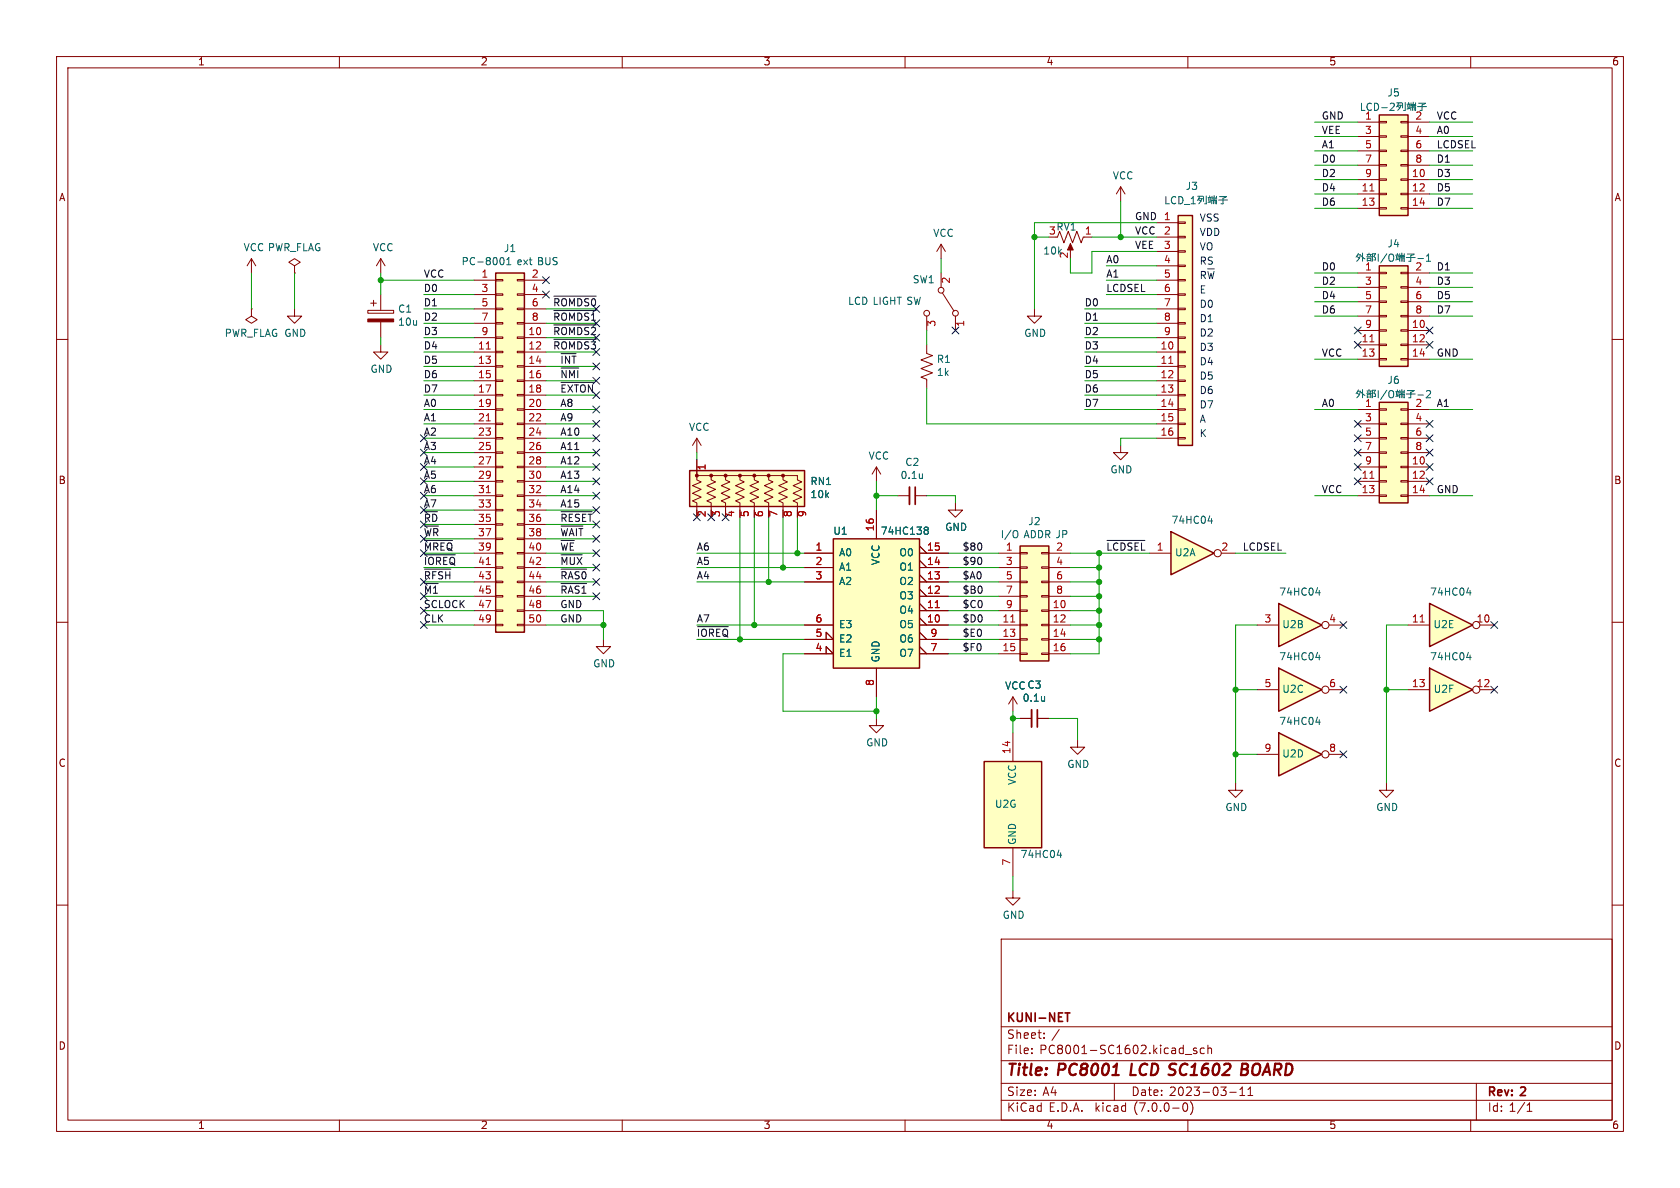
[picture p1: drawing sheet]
<svg xmlns="http://www.w3.org/2000/svg" width="297mm" height="210mm" viewBox="0 0 297 210" stroke-linecap="round" stroke-linejoin="round" font-family="sans-serif">
<g fill="none" stroke="#840000" stroke-width=".18">
<path d="M10 10h277v190h-277zM12 12h273v186h-273zM60 10v2M110 10v2M160 10v2M210 10v2M260 10v2M198.1 33l-.7 1.3M198.1 33v2.6M198.1 33l.8 1.3M204.5 39.4h3.8M208.3 39.2h1.2v.3h-1.2z"/>
<path d="M240 21.6h3.8M240 31.8h3.8M240 34.3h3.8M240 36.8h3.8M240 24.1h3.8M240 26.7h3.8M240 29.2h3.8M243.8 36.7h1.3v.3h-1.3zM243.8 34.2h1.3v.2h-1.3zM243.8 31.6h1.3v.3h-1.3zM243.8 29.1h1.3v.2h-1.3zM243.8 26.5h1.3v.3h-1.3z"/>
<path d="M243.8 24h1.3v.3h-1.3zM243.8 21.5h1.3v.2h-1.3zM247.6 36.7h1.3v.3h-1.3zM247.6 34.2h1.3v.2h-1.3zM247.6 31.6h1.3v.3h-1.3zM247.6 29.1h1.3v.2h-1.3zM247.6 26.5h1.3v.3h-1.3zM247.6 24h1.3v.3h-1.3zM247.6 21.5h1.3v.2h-1.3zM248.9 21.6h3.8M248.9 31.8h3.8M248.9 34.3h3.8"/>
<path d="M248.9 36.8h3.8M248.9 24.1h3.8M248.9 26.7h3.8M248.9 29.2h3.8M10 60h2M166.4 43.2l-.8 1.3M166.4 43.2v2.5M166.4 43.2l.7 1.3M182.9 54.6v1.3h1.2l-1.2 1.3-1.3-1.3h1.3M186.7 41.9h.2l.4-1 .8 2 .7-2 .8 2 .8-2 .7 2 .4-1M189.2 43.4v1.1M191.8 41.9h1.2"/>
<path d="M204.5 41.9h3.8M204.5 44.5h3.8M204.5 47h3.8M204.5 49.5h3.8M204.5 52.1h3.8M204.5 54.6h3.8M204.5 57.2h3.8M204.5 59.7h3.8M208.3 59.6h1.2v.2h-1.2zM208.3 57h1.2v.3h-1.2zM208.3 54.5h1.2v.2h-1.2zM208.3 51.9h1.2v.3h-1.2z"/>
<path d="M208.3 49.4h1.2v.3h-1.2zM208.3 46.9h1.2v.2h-1.2zM208.3 44.3h1.2v.3h-1.2zM208.3 41.8h1.2v.2h-1.2zM285 60h2M198.1 78.7v1.3h1.3l-1.3 1.3-1.3-1.3h1.3M204.5 62.2h3.8M204.5 64.8h3.8M204.5 67.3h3.8M204.5 69.9h3.8M204.5 72.4h3.8M204.5 74.9h3.8"/>
<path d="M204.5 77.5h3.8M208.3 77.3h1.2v.3h-1.2zM208.3 74.8h1.2v.3h-1.2zM208.3 72.3h1.2v.2h-1.2zM208.3 69.7h1.2v.3h-1.2zM208.3 67.2h1.2v.2h-1.2zM208.3 64.6h1.2v.3h-1.2zM208.3 62.1h1.2v.3h-1.2zM168.9 88.9v1.3h1.3l-1.3 1.2-1.3-1.2h1.3M10 110h2M285 110h2M218.4 138.4v1.3h1.3l-1.3 1.3-1.2-1.3h1.2"/>
<path d="M10 160h2M285 160h2M177 166h108v32h-108zM60 198v2M110 198v2M160 198v2M177 194.5h108M177 191.5h108M177 187.5h108M177 181.5h108M182.4 186.1v.2M182.4 185.3v.2"/>
<path d="M184.6 183.4v.2M184.6 182.6v.2M197 191.5v3M209.3 195h.2a.81 .81 0 0 1 .5 .6 .81 .81 0 0 1-.3 .8l-.1 .1a.81 .81 0 0 1-.6-.7 .81 .81 0 0 1 .3-.8zM209.5 186.4h1.2M210 198v2M210.5 194.8a1.74 1.74 0 0 1 0 2.2M211.5 185.3h-.3l-.2 .2v.2l.5 .1v.4h-.5M212.9 185.3h-.4l-.3 .2v.5l.1 .2h.6M213.5 185.4l.3-.1h.3l.1 1M213.5 184.8v1.5M217.4 193.1h1.1"/>
<path d="M219.2 193.7h.8M219.2 192.6l.4-.4v1.5M220.6 193.7h.9M220.6 192.6l.4-.4v1.5M260 198v2M261 191.5v6.5M270 196.5h.8M270 195.4l.4-.4v1.5"/>
</g>
<path d="M219.5 189h.7M220.2 189l.3 .2M220.6 188.2l-.3-.2h-.7l-.2 2h.7l.5-.3M220.6 188.6l-.4 .4" fill="none" stroke="#840000" stroke-width=".4"/>
<path d="M188.3 179.1h.8M188.7 179.1v1.5" fill="none" stroke="#840000" stroke-width=".3"/>
<g fill="#ffffc2" stroke="#ffffc2" stroke-width=".18">
<path d="M243.8 20.3h5.1v17.8h-5.1z"/>
<path d="M208.3 38.1h2.5v40.6h-2.5z"/>
</g>
<path d="M208.3 38.1h2.5v40.6h-2.5zM243.8 20.3h5.1v17.8h-5.1z" fill="none" stroke="#840000" stroke-width=".25"/>
<path d="M242.2 33.8h.7M206.6 64.2h.7" fill="none" stroke="#a90000" stroke-width=".18"/>
<g fill="none" stroke="#006464" stroke-width=".18">
<path d="M240.7 18.2v1.3h.6M242.4 19.4l-.2 .1M242.4 18.4a.59 .59 0 0 0-.7 .1 .59 .59 0 0 0 .1 .8l.3 .2M243 18.2a.64 .64 0 0 1 .7 .7 .64 .64 0 0 1-.7 .6zM244.3 19h.9M245.8 18.4l.5-.2 .2 .4-.8 .9h.8M246.9 18.2h.9M247 18.8l.5 .2M247.1 18.6h.6l-.6 .9M247.3 18.2l-.4 .7M248 18.2v.9M248.4 18.1v1.4h-.3"/>
<path d="M248.7 18.4h.6M248.9 18.5v.6M249 18.1v.3M249.2 18.5l-.1 .7M249.3 19.2l-.6 .1M249.3 18.7h1M249.4 19.5v-.6h.9v.6M249.5 18.2v.3h.8v-.3M249.7 18.9v.6M249.8 18.7v.2M249.8 18.1v.4M250 18.9v.6"/>
<path d="M250.6 18.9h1.6M250.8 18.2h1.2l-.6 .3v1M206.1 34.8v1.2h.6M207.9 34.9a.6 .6 0 0 0-.9 .4 .6 .6 0 0 0 .6 .7l.3-.1M208.4 34.8a.64 .64 0 0 1 .7 .6 .64 .64 0 0 1-.7 .6zM209.4 36.1h.9M210.6 36h.7M210.6 35.1l.4-.3v1.2M211.7 34.7h.9M211.9 35.3l.4 .2M211.9 35.1h.6l-.6 .9M212.1 34.7l-.4 .7"/>
<path d="M212.8 34.8v.8M213.3 34.6v1.4h-.4M213.6 34.9h.5M213.7 35.1v.5M213.9 34.6v.3M214 35.1l-.1 .6M214.1 35.7l-.5 .1M214.2 35.2h.9M214.2 36v-.6h.9l-.1 .6M214.3 34.7v.3h.8v-.3M214.5 35.4v.6M214.6 35.2v.2"/>
<path d="M214.6 34.6v.4M214.8 35.4v.6M215.4 35.4h1.6M215.6 34.8h1.2l-.6 .3v.9h-.3"/>
</g>
<path d="M189.2 43.1l.5 1.1h-1z" fill="#840000" stroke="#840000" stroke-width=".18"/>
<path d="M226.1 129.5l7.6 3.9-7.6 3.8z" fill="#ffffc2"/>
<path d="M226.1 129.5l7.6 3.9-7.6 3.8z" fill="none" stroke="#840000" stroke-width=".25"/>
<g fill="none" stroke="#840000" stroke-width=".18">
<path d="M222.2 133.4h3.9M234.9 133.4h2.6"/>
<circle cx="234.3" cy="133.3" r=".63"/>
</g>
<path d="M232.6 127.7h.8M233.2 127.2v.9" fill="none" stroke="#006464" stroke-width=".18"/>
<path d="M226.1 118.1l7.6 3.8-7.6 3.8z" fill="#ffffc2"/>
<path d="M226.1 118.1l7.6 3.8-7.6 3.8z" fill="none" stroke="#840000" stroke-width=".25"/>
<g fill="none" stroke="#840000" stroke-width=".18">
<path d="M222.2 121.9h3.9M234.9 121.9h2.6"/>
<circle cx="234.3" cy="121.9" r=".63"/>
</g>
<path d="M232.6 116.2h.8M233.2 115.8v.8" fill="none" stroke="#006464" stroke-width=".18"/>
<path d="M226.1 106.7l7.6 3.8-7.6 3.8z" fill="#ffffc2"/>
<path d="M226.1 106.7l7.6 3.8-7.6 3.8z" fill="none" stroke="#840000" stroke-width=".25"/>
<g fill="none" stroke="#840000" stroke-width=".18">
<path d="M222.2 110.5h3.9M234.9 110.5h2.6"/>
<circle cx="234.3" cy="110.5" r=".63"/>
</g>
<path d="M232.6 104.8h.8M233.2 104.4v.8" fill="none" stroke="#006464" stroke-width=".18"/>
<path d="M252.7 106.7l7.6 3.8-7.6 3.8z" fill="#ffffc2"/>
<path d="M180.3 96.5h5.1v20.3h-5.1zM252.7 106.7l7.6 3.8-7.6 3.8z" fill="none" stroke="#840000" stroke-width=".25"/>
<g fill="none" stroke="#840000" stroke-width=".18">
<path d="M176.5 97.8h3.8M180.3 97.7h1.3v.2h-1.3zM184.1 97.7h1.3v.2h-1.3zM185.4 97.8h3.8M176.5 110.5h3.8M176.5 108h3.8M176.5 113h3.8M176.5 115.6h3.8M176.5 100.3h3.8M176.5 102.9h3.8M176.5 105.4h3.8M180.3 115.4h1.3v.3h-1.3z"/>
<path d="M180.3 112.9h1.3v.3h-1.3zM180.3 110.4h1.3v.2h-1.3zM180.3 107.8h1.3v.3h-1.3zM180.3 105.3h1.3v.2h-1.3zM180.3 102.7h1.3v.3h-1.3zM180.3 100.2h1.3v.3h-1.3zM184.1 115.4h1.3v.3h-1.3zM184.1 112.9h1.3v.3h-1.3zM184.1 110.4h1.3v.2h-1.3zM184.1 107.8h1.3v.3h-1.3zM184.1 105.3h1.3v.2h-1.3zM184.1 102.7h1.3v.3h-1.3z"/>
<path d="M184.1 100.2h1.3v.3h-1.3zM185.4 110.5h3.8M185.4 108h3.8M185.4 113h3.8M185.4 115.6h3.8M185.4 100.3h3.8M185.4 102.9h3.8M185.4 105.4h3.8M248.9 110.5h3.8M261.6 110.5h2.6"/>
<circle cx="261" cy="110.5" r=".63"/>
</g>
<path d="M178.7 110h.7M251.1 110h.7" fill="none" stroke="#a90000" stroke-width=".18"/>
<path d="M179.8 93.8a.9 .9 0 0 1 0 1.2M259.3 104.8h.8M259.9 104.4v.8" fill="none" stroke="#006464" stroke-width=".18"/>
<path d="M180.3 96.5h5.1v20.3h-5.1z" fill="#ffffc2" stroke="#ffffc2" stroke-width=".18"/>
<path d="M207 94l7.6 3.8-7.6 3.8z" fill="#ffffc2"/>
<path d="M207 94l7.6 3.8-7.6 3.8zM174 134.6h10.1v15.3h-10.1z" fill="none" stroke="#840000" stroke-width=".25"/>
<g fill="none" stroke="#840000" stroke-width=".18">
<path d="M203.2 97.8h3.8M215.9 97.8h2.5M179.1 129.5v5.1M190.5 130.8v1.3h1.3l-1.3 1.3-1.3-1.3h1.3M245.1 138.4v1.3h1.3l-1.3 1.3-1.3-1.3h1.3M179.1 157.5v1.3h1.2l-1.2 1.2-1.3-1.2h1.3M179.1 149.9v5"/>
<circle cx="215.3" cy="97.8" r=".63"/>
</g>
<path d="M213.6 92.1h.8M214.2 91.7v.8M186.9 151.2h.8M187.5 150.8v.8" fill="none" stroke="#006464" stroke-width=".18"/>
<path d="M174 134.6h10.1v15.3h-10.1z" fill="#ffffc2" stroke="#ffffc2" stroke-width=".18"/>
<path d="M252.7 118.1l7.6 3.8-7.6 3.8z" fill="#ffffc2"/>
<path d="M87.6 48.3h5.1v63.5h-5.1zM243.8 47h5.1v17.8h-5.1zM243.8 71.1h5.1v17.8h-5.1zM121.9 83.2h20.3v6.3h-20.3zM147.3 95.3h15.3v22.8h-15.3zM252.7 118.1l7.6 3.8-7.6 3.8z" fill="none" stroke="#840000" stroke-width=".25"/>
<g fill="none" stroke="#840000" stroke-width=".18">
<path d="M44.4 54.6v1.3l1.1 .6-1.1 .7-1-.7 1-.6M44.4 54.6h.1M44.4 45.7l-.7 1.3M44.4 45.7v2.6M44.4 45.7l.8 1.3M52.1 54.6v1.3h1.2l-1.2 1.3-1.3-1.3h1.3M52.1 47l1-.6-1-.7-1 .7 1 .6v1.3M52.1 48.3h.1M65 54.9h4.6v.5h-4.6zM65.5 53.6h1M66 53.1v1M67.3 45.7l-.8 1.3"/>
<path d="M67.3 45.7v2.6M67.3 52.1v2.8M67.3 56.9v2.8M67.3 45.7l.8 1.3M83.8 49.5h3.8M83.8 59.7h3.8M83.8 52.1h3.8M83.8 54.6h3.8M83.8 57.2h3.8M87.6 59.6h1.3v.2h-1.3zM87.6 57h1.3v.3h-1.3zM87.6 54.5h1.3v.2h-1.3z"/>
<path d="M87.6 51.9h1.3v.3h-1.3zM87.6 49.4h1.3v.3h-1.3zM91.4 59.6h1.3v.2h-1.3zM91.4 57h1.3v.3h-1.3zM91.4 54.5h1.3v.2h-1.3zM91.4 51.9h1.3v.3h-1.3zM91.4 49.4h1.3v.3h-1.3zM92.7 49.5h3.8M92.7 59.7h3.8M92.7 52.1h3.8M92.7 54.6h3.8M92.7 57.2h3.8"/>
<path d="M163.8 55.9v2.5M166.4 48.3v2.5M166.6 51.8l2.1 3.2M168.9 55.9v2.5M240 48.3h3.8M240 58.4h3.8M240 50.8h3.8M240 53.3h3.8M240 55.9h3.8M243.8 58.3h1.3v.2h-1.3zM243.8 55.8h1.3v.2h-1.3zM243.8 53.2h1.3v.3h-1.3z"/>
<path d="M243.8 50.7h1.3v.2h-1.3zM243.8 48.1h1.3v.3h-1.3zM247.6 58.3h1.3v.2h-1.3zM247.6 55.8h1.3v.2h-1.3zM247.6 53.2h1.3v.3h-1.3zM247.6 50.7h1.3v.2h-1.3zM247.6 48.1h1.3v.3h-1.3zM248.9 48.3h3.8M248.9 58.4h3.8M248.9 50.8h3.8M248.9 53.3h3.8M248.9 55.9h3.8"/>
<path d="M67.3 61v1.2h1.3l-1.3 1.3-1.3-1.3h1.3M83.8 72.4h3.8M83.8 74.9h3.8M83.8 77.5h3.8M83.8 62.2h3.8M83.8 64.8h3.8M83.8 67.3h3.8M83.8 69.9h3.8M87.6 79.9h1.3v.2h-1.3zM87.6 77.3h1.3v.3h-1.3zM87.6 74.8h1.3v.3h-1.3zM87.6 72.3h1.3v.2h-1.3z"/>
<path d="M87.6 69.7h1.3v.3h-1.3zM87.6 67.2h1.3v.2h-1.3zM87.6 64.6h1.3v.3h-1.3zM87.6 62.1h1.3v.3h-1.3zM91.4 79.9h1.3v.2h-1.3zM91.4 77.3h1.3v.3h-1.3zM91.4 74.8h1.3v.3h-1.3zM91.4 72.3h1.3v.2h-1.3zM91.4 69.7h1.3v.3h-1.3zM91.4 67.2h1.3v.2h-1.3zM91.4 64.6h1.3v.3h-1.3zM91.4 62.1h1.3v.3h-1.3z"/>
<path d="M92.7 72.4h3.8M92.7 74.9h3.8M92.7 77.5h3.8M92.7 62.2h3.8M92.7 64.8h3.8M92.7 67.3h3.8M92.7 69.9h3.8M123.2 77.5v2.5M123.2 77.5l-.8 1.2M123.2 77.5l.8 1.2M163.8 61v1.5l1 .4-2 .7 2 .8-2 .8 2 .7-2 .8 1 .4v1.5M240 61h3.8"/>
<path d="M240 63.5h3.8M240 72.4h3.8M240 74.9h3.8M240 77.5h3.8M243.8 63.4h1.3v.2h-1.3zM243.8 60.8h1.3v.3h-1.3zM243.8 79.9h1.3v.2h-1.3zM243.8 77.3h1.3v.3h-1.3zM243.8 74.8h1.3v.3h-1.3zM243.8 72.3h1.3v.2h-1.3zM247.6 63.4h1.3v.2h-1.3zM247.6 60.8h1.3v.3h-1.3z"/>
<path d="M247.6 79.9h1.3v.2h-1.3zM247.6 77.3h1.3v.3h-1.3zM247.6 74.8h1.3v.3h-1.3zM247.6 72.3h1.3v.2h-1.3zM248.9 61h3.8M248.9 63.5h3.8M248.9 72.4h3.8M248.9 74.9h3.8M248.9 77.5h3.8M83.8 82.6h3.8M83.8 85.1h3.8M83.8 87.6h3.8"/>
<path d="M83.8 80h3.8M83.8 97.8h3.8M83.8 90.2h3.8M83.8 92.7h3.8M83.8 95.3h3.8M87.6 97.7h1.3v.2h-1.3zM87.6 95.1h1.3v.3h-1.3zM87.6 92.6h1.3v.2h-1.3zM87.6 90h1.3v.3h-1.3zM87.6 87.5h1.3v.3h-1.3zM87.6 85h1.3v.2h-1.3zM87.6 82.4h1.3v.3h-1.3z"/>
<path d="M91.4 97.7h1.3v.2h-1.3zM91.4 95.1h1.3v.3h-1.3zM91.4 92.6h1.3v.2h-1.3zM91.4 90h1.3v.3h-1.3zM91.4 87.5h1.3v.3h-1.3zM91.4 85h1.3v.2h-1.3zM91.4 82.4h1.3v.3h-1.3zM92.7 82.6h3.8M92.7 85.1h3.8M92.7 87.6h3.8M92.7 80h3.8M92.7 97.8h3.8"/>
<path d="M92.7 90.2h3.8M92.7 92.7h3.8M92.7 95.3h3.8M123.2 81.3v2.5M125.7 84.1v.7l.8 .4-1.5 .7 1.5 .6-1.5 .7 1.5 .7-1.5 .6 .7 .4v2.5M128.3 84.1v.7l.7 .4-1.5 .7 1.5 .6-1.5 .7 1.5 .7-1.5 .6 .8 .4v1.3M130.8 84.1v.7l.8 .4-1.6 .7 1.6 .6-1.6 .7 1.6 .7-1.6 .6 .8 .4v2.5M133.3 84.1v.7l.8 .4-1.5 .7 1.5 .6-1.5 .7 1.5 .7-1.5 .6 .7 .4v1.3M135.9 84.1v.7l.8 .4-1.6 .7 1.6 .6-1.6 .7 1.6 .7-1.6 .6 .8 .4v1.3M138.4 84.1v.7l.8 .4-1.5 .7 1.5 .6-1.5 .7 1.5 .7-1.5 .6 .7 .4v2.5M141 90.2v-1.3l-.8-.4 1.5-.6-1.5-.7 1.5-.7-1.5-.6 1.5-.7-.7-.4v-.7h-17.8v.7l.8 .4-1.6 .7 1.6 .6-1.6 .7 1.6 .7-1.6 .6 .8 .4v2.5M142.2 97.8h5.1"/>
<path d="M154.9 82.6l-.7 1.2M154.9 82.6v2.5M154.9 90.2v5.1M154.9 82.6l.8 1.2M158.7 87.6h2.1M161.8 87.6h2M162.6 97.8h5M162.6 99.1l1.2 1.2M162.6 96.5l1.2 1.3M240 82.6h3.8M240 85.1h3.8M240 87.6h3.8"/>
<path d="M240 80h3.8M243.8 87.5h1.3v.3h-1.3zM243.8 85h1.3v.2h-1.3zM243.8 82.4h1.3v.3h-1.3zM247.6 87.5h1.3v.3h-1.3zM247.6 85h1.3v.2h-1.3zM247.6 82.4h1.3v.3h-1.3zM248.9 82.6h3.8M248.9 85.1h3.8M248.9 87.6h3.8M248.9 80h3.8M83.8 110.5h3.8"/>
<path d="M83.8 108h3.8M83.8 105.4h3.8M83.8 102.9h3.8M83.8 100.3h3.8M87.6 110.4h1.3v.2h-1.3zM87.6 107.8h1.3v.3h-1.3zM87.6 105.3h1.3v.2h-1.3zM87.6 102.7h1.3v.3h-1.3zM87.6 100.2h1.3v.3h-1.3zM91.4 110.4h1.3v.2h-1.3zM91.4 107.8h1.3v.3h-1.3zM91.4 105.3h1.3v.2h-1.3z"/>
<path d="M91.4 102.7h1.3v.3h-1.3zM91.4 100.2h1.3v.3h-1.3zM92.7 110.5h3.8M92.7 108h3.8M92.7 105.4h3.8M92.7 102.9h3.8M92.7 100.3h3.8M106.7 113v1.3h1.2l-1.2 1.3-1.3-1.3h1.3M142.2 115.6h5.1l-1.3-1.3v1.3M142.2 113h5.1l-1.3-1.2v1.2M142.2 110.5h5.1M142.2 102.9h5.1"/>
<path d="M142.2 100.3h5.1M154.9 118.1v5.1M162.6 110.5h5M162.6 109.2l1.2 1.3M162.6 108h5M162.6 106.7l1.2 1.3M162.6 105.4h5M162.6 104.1l1.2 1.3M162.6 102.9h5M162.6 101.6l1.2 1.3M162.6 100.3h5M162.6 115.6h5"/>
<path d="M162.6 113h5M162.6 114.3l1.2 1.3M162.6 111.8l1.2 1.2M154.9 127v1.3h1.3l-1.3 1.2-1.2-1.2h1.2M179.1 123.2l-.8 1.3M179.1 123.2v2.5M179.1 123.2l.7 1.3M180.3 127h2.1M183.4 127h2M248.9 121.9h3.8M261.6 121.9h2.6"/>
<circle cx="163.8" cy="55.4" r=".51"/>
<circle cx="166.4" cy="51.3" r=".51"/>
<circle cx="168.9" cy="55.4" r=".51"/>
<circle cx="261" cy="121.9" r=".63"/>
</g>
<g fill="none" stroke="#006464" stroke-width=".18">
<path d="M88.7 45.5a.68 .68 0 0 1 .4 .7 .68 .68 0 0 1-.4 .6M89.6 46.8h.7M89.6 45.9l.4-.4v1.3M239.9 45.3l.4 .3M240.1 45h.4l-.2 .6-.5 .6M240.2 44.8l-.5 .7M240.6 45.2l.7 .6M240.9 44.7v1.5M241.6 45.4h.9M241.7 45h.7M241.7 46.1h.6M241.7 46.2v-.6h.6l.1 .6"/>
<path d="M241.8 45.1v.2M242 44.7v.3M242.3 45l-.1 .3M242.9 45.9h.3l-.1-.4-.2-.2 .3-.4h-.6v1.3M243.7 44.9v1.3M245.2 44.9l-1.1 1.6M245.7 45l.1-.1a.43 .43 0 0 1 .6 .4v.5a.42 .42 0 0 1-.4 .4 .42 .42 0 0 1-.5-.4v-.5zM246.7 45.1h.6M246.9 45.2v.6M247 44.8v.3M247.2 45.2l-.1 .7M247.3 45.8l-.6 .1"/>
<path d="M247.3 45.3h1M247.4 46.2v-.6h.9l-.1 .6M247.5 44.9v.3h.8v-.3M247.7 45.6v.6M247.8 45.3v.3M247.8 44.7v.5M248 45.6v.6M248.6 45.5h1.6M248.8 44.9h1.2l-.6 .3v1h-.4M250.7 45.7h.9M252.2 46.2h.7M252.2 45.3l.3-.4v1.3"/>
<path d="M239.9 69.5l.4 .3M240.1 69.2h.4l-.2 .6-.5 .5M240.2 68.9l-.5 .7M240.6 69.3l.7 .6M240.9 68.9v1.4M241.6 69.5h.9M241.7 69.1h.7M241.7 70.3v-.5h.6l.1 .5M241.7 70.2h.6M241.8 69.2v.2M242 68.9v.2M242.3 69.2l-.1 .3"/>
<path d="M242.9 70.1h.3l-.1-.4-.2-.2 .3-.5h-.6v1.3M243.7 69v1.3M245.2 69l-1.1 1.6M245.6 69.2l.2-.2a.43 .43 0 0 1 .6 .5v.4a.42 .42 0 0 1-.4 .4 .42 .42 0 0 1-.5-.4zM246.7 69.2h.6M246.9 69.3v.6M247 68.9v.3M247.2 69.3l-.1 .7M247.3 70l-.6 .1M247.3 69.5h1M247.4 70.3v-.6h.9l-.1 .6M247.5 69v.3h.8v-.3"/>
<path d="M247.7 69.7v.6M247.8 68.9v.4M247.8 69.5v.2M248 69.7v.6M248.6 69.7h1.6M248.8 69h1.2l-.6 .3v1h-.4M250.7 69.8h.9M252.2 69.2l.5-.2 .2 .4-.8 .9h.8M163.6 93.2h.3l.2 .2-.2 .3M163.6 93.7h.3M163.9 93.7l.2 .3v.2l-.2 .2h-.3M259.3 116.2h.8"/>
<path d="M259.9 115.8v.8"/>
</g>
<g fill="#ffffc2" stroke="#ffffc2" stroke-width=".18">
<path d="M243.8 47h5.1v17.8h-5.1z"/>
<path d="M243.8 71.1h5.1v17.8h-5.1z"/>
<path d="M147.3 95.3h15.3v22.8h-15.3z"/>
<path d="M121.9 83.2h20.3v6.3h-20.3z"/>
<path d="M87.6 48.3h5.1v63.5h-5.1z"/>
</g>
<path d="M86 61.7h.7M86 74.4h.7M242.2 60.4h.7M86 87.1h.7M86 99.8h.7M242.2 84.6h.7M165.3 107.4h.8" fill="none" stroke="#a90000" stroke-width=".18"/>
<path d="M160.8 86.1v3.1M182.4 125.5v3" fill="none" stroke="#840000" stroke-width=".33"/>
<path d="M161.8 86.1v3.1M183.4 125.5v3" fill="none" stroke="#840000" stroke-width=".3"/>
<g fill="#840000" stroke="#840000" stroke-width=".18">
<path d="M65 56.4h4.6v.5h-4.6z"/>
<circle cx="123.2" cy="84.1" r=".25"/>
<circle cx="125.7" cy="84.1" r=".25"/>
<circle cx="128.3" cy="84.1" r=".25"/>
<circle cx="130.8" cy="84.1" r=".25"/>
<circle cx="133.3" cy="84.1" r=".25"/>
<circle cx="135.9" cy="84.1" r=".25"/>
<circle cx="138.4" cy="84.1" r=".25"/>
</g>
<g fill="none" stroke="#0f0f0f" stroke-width=".18">
<path d="M97.9 54.9h7.5M97.9 57.4h7.5M97.9 60h7.5M97.9 52.4h7.5M99.2 67.6h5.7M99.2 65.1h3.1M75.1 95.5h4.9M75.1 98.1h5.4M99.2 98.1h3.7M99.2 90.5h5.5M99.2 93h3.8M195.7 95.5h6.7"/>
<path d="M75.1 100.6h4.6M99.2 100.6h4.5M99.2 103.2h4.5M123.3 110.8h5.4"/>
</g>
<g fill="none" stroke="#009600" stroke-width=".18">
<path d="M198.1 35.6v6.3M204.5 39.4h-21.6v15.2M232.4 29.2h7.6M232.4 26.7h7.6M232.4 21.6h7.6M232.4 24.1h7.6M232.4 34.3h7.6M232.4 36.8h7.6M232.4 31.8h7.6M252.7 29.2h7.6M252.7 26.7h7.6M252.7 21.6h7.6"/>
<path d="M252.7 24.1h7.6M252.7 34.3h7.6M252.7 36.8h7.6M252.7 31.8h7.6M44.4 48.3v6.3M52.1 48.3v6.3M67.3 48.3v3.8M67.3 59.7v1.3M67.3 49.5h16.5M74.9 52.1h8.9M74.9 57.2h8.9M74.9 54.6h8.9"/>
<path d="M74.9 59.7h8.9M96.5 57.2h8.9M96.5 54.6h8.9M96.5 59.7h8.9M163.8 58.4v2.6M166.4 45.7v2.6M182.9 41.9h2.5M191.8 57.2h12.7M191.8 54.6h12.7M191.8 59.7h12.7M193 41.9h11.5M195.6 52.1h8.9"/>
<path d="M195.6 49.5h8.9M195.6 47h8.9M204.5 44.5h-11.5v3.8h-3.8v-2.6M232.4 55.9h7.6M232.4 48.3h7.6M232.4 53.3h7.6M232.4 50.8h7.6M252.7 55.9h7.6M252.7 48.3h7.6M252.7 53.3h7.6M252.7 50.8h7.6M74.9 62.2h8.9"/>
<path d="M74.9 69.9h8.9M74.9 72.4h8.9M74.9 67.3h8.9M74.9 74.9h8.9M74.9 77.5h8.9M74.9 64.8h8.9M96.5 62.2h8.9M96.5 69.9h8.9M96.5 72.4h8.9M96.5 67.3h8.9M96.5 74.9h8.9M96.5 77.5h8.9"/>
<path d="M96.5 64.8h8.9M163.8 68.6v6.3h40.7M191.8 62.2h12.7M191.8 69.9h12.7M191.8 72.4h12.7M191.8 67.3h12.7M191.8 64.8h12.7M204.5 77.5h-6.4v1.2M232.4 72.4h7.6M232.4 63.5h7.6M252.7 72.4h7.6M252.7 63.5h7.6"/>
<path d="M74.9 92.7h8.9M74.9 97.8h8.9M74.9 95.3h8.9M74.9 87.6h8.9M74.9 90.2h8.9M74.9 85.1h8.9M74.9 82.6h8.9M74.9 80h8.9M96.5 92.7h8.9M96.5 97.8h8.9M96.5 95.3h8.9M96.5 87.6h8.9"/>
<path d="M96.5 90.2h8.9M96.5 85.1h8.9M96.5 82.6h8.9M96.5 80h8.9M123.2 97.8h19M123.2 80v1.3M130.8 91.4v21.6M133.3 91.4v19.1M135.9 91.4v11.5M138.4 91.4v8.9M141 91.4v6.4M154.9 85.1v5.1"/>
<path d="M154.9 87.6h3.8M163.8 87.6h5.1v1.3M167.6 97.8h8.9M189.2 97.8h14M194.3 97.8v17.8h-5.1M218.4 97.8h8.9M232.4 87.6h7.6M252.7 87.6h7.6M74.9 110.5h8.9M74.9 108h8.9M74.9 102.9h8.9M74.9 100.3h8.9"/>
<path d="M74.9 105.4h8.9M96.5 110.5h10.2M96.5 108h10.2v5M96.5 102.9h8.9M96.5 100.3h8.9M96.5 105.4h8.9M123.2 110.5h19M123.2 102.9h19M123.2 100.3h19M123.2 113h19M142.2 115.6h-3.8v10.1h16.5M167.6 110.5h8.9"/>
<path d="M167.6 108h8.9M167.6 102.9h8.9M167.6 100.3h8.9M167.6 105.4h8.9M167.6 113h8.9M167.6 115.6h8.9M189.2 110.5h5.1M189.2 108h5.1M189.2 102.9h5.1M189.2 100.3h5.1M189.2 105.4h5.1M189.2 113h5.1"/>
<path d="M222.2 110.5h-3.8v27.9M248.9 110.5h-3.8v27.9M154.9 123.2v3.8M179.1 125.7v3.8M179.1 127h1.2M185.4 127h5.1v3.8M218.4 121.9h3.8M218.4 133.4h3.8M245.1 121.9h3.8M179.1 154.9v2.6"/>
</g>
<g fill="none" stroke="#000084" stroke-width=".18">
<path d="M95.9 48.9l1.2 1.2M95.9 51.5l1.2 1.2M97.1 48.9l-1.2 1.2M97.1 51.5l-1.2 1.2M168.3 57.8l1.2 1.2M169.5 57.8l-1.2 1.2M239.4 57.8l1.2 1.2M240.6 57.8l-1.2 1.2M252.1 57.8l1.2 1.2M253.3 57.8l-1.2 1.2M74.3 79.4l1.2 1.2M74.3 76.9l1.2 1.2"/>
<path d="M75.5 79.4l-1.2 1.2M75.5 76.9l-1.2 1.2M104.8 74.3l1.2 1.2M104.8 76.9l1.2 1.2M104.8 66.7l1.2 1.2M104.8 71.8l1.2 1.2M104.8 64.2l1.2 1.2M104.8 79.4l1.2 1.2M106 74.3l-1.2 1.2M106 76.9l-1.2 1.2M106 66.7l-1.2 1.2M106 71.8l-1.2 1.2"/>
<path d="M106 64.2l-1.2 1.2M106 79.4l-1.2 1.2M239.4 79.4l1.2 1.2M239.4 60.4l1.2 1.2M239.4 74.3l1.2 1.2M239.4 76.9l1.2 1.2M240.6 79.4l-1.2 1.2M240.6 60.4l-1.2 1.2M240.6 74.3l-1.2 1.2M240.6 76.9l-1.2 1.2M252.1 60.4l1.2 1.2M252.1 74.3l1.2 1.2"/>
<path d="M252.1 76.9l1.2 1.2M252.1 79.4l1.2 1.2M253.3 60.4l-1.2 1.2M253.3 74.3l-1.2 1.2M253.3 76.9l-1.2 1.2M253.3 79.4l-1.2 1.2M74.3 87l1.2 1.2M74.3 81.9l1.2 1.3M74.3 84.5l1.2 1.2M74.3 94.6l1.2 1.3M74.3 92.1l1.2 1.2M74.3 89.6l1.2 1.2"/>
<path d="M74.3 97.2l1.2 1.2M75.5 97.2l-1.2 1.2M75.5 87l-1.2 1.2M75.5 94.6l-1.2 1.3M75.5 81.9l-1.2 1.3M75.5 84.5l-1.2 1.2M75.5 92.1l-1.2 1.2M75.5 89.6l-1.2 1.2M104.8 84.5l1.2 1.2M104.8 81.9l1.2 1.3M104.8 99.7l1.2 1.2M104.8 97.2l1.2 1.2"/>
<path d="M104.8 87l1.2 1.2M104.8 89.6l1.2 1.2M106 84.5l-1.2 1.2M106 81.9l-1.2 1.3M106 99.7l-1.2 1.2M106 97.2l-1.2 1.2M106 87l-1.2 1.2M106 89.6l-1.2 1.2M122.6 90.8l1.2 1.2M123.8 90.8l-1.2 1.2M125.1 90.8l1.2 1.2M126.3 90.8l-1.2 1.2"/>
<path d="M127.7 90.8l1.2 1.2M128.9 90.8l-1.2 1.2M239.4 84.5l1.2 1.2M239.4 81.9l1.2 1.3M240.6 84.5l-1.2 1.2M240.6 81.9l-1.2 1.3M252.1 84.5l1.2 1.2M252.1 81.9l1.2 1.3M253.3 84.5l-1.2 1.2M253.3 81.9l-1.2 1.3M74.3 102.3l1.2 1.2M74.3 107.3l1.2 1.3"/>
<path d="M74.3 104.8l1.2 1.2M74.3 109.9l1.2 1.2M75.5 104.8l-1.2 1.2M75.5 107.3l-1.2 1.3M75.5 102.3l-1.2 1.2M75.5 109.9l-1.2 1.2M236.9 109.9l1.2 1.2M238.1 109.9l-1.2 1.2M263.6 109.9l1.2 1.2M264.8 109.9l-1.2 1.2M236.9 132.7l1.2 1.3M236.9 121.3l1.2 1.2"/>
<path d="M238.1 132.7l-1.2 1.3M238.1 121.3l-1.2 1.2M263.6 121.3l1.2 1.2M264.8 121.3l-1.2 1.2"/>
</g>
<g fill="#009600" stroke="#009600" stroke-width=".18">
<circle cx="106.7" cy="110.5" r=".46"/>
<circle cx="67.3" cy="49.5" r=".46"/>
<circle cx="133.3" cy="110.5" r=".46"/>
<circle cx="138.4" cy="100.3" r=".46"/>
<circle cx="135.9" cy="102.9" r=".46"/>
<circle cx="141" cy="97.8" r=".46"/>
<circle cx="154.9" cy="125.7" r=".46"/>
<circle cx="154.9" cy="87.6" r=".46"/>
<circle cx="194.3" cy="110.5" r=".46"/>
<circle cx="194.3" cy="113" r=".46"/>
<circle cx="194.3" cy="108" r=".46"/>
<circle cx="194.3" cy="105.4" r=".46"/>
<circle cx="179.1" cy="127" r=".46"/>
<circle cx="194.3" cy="102.9" r=".46"/>
<circle cx="194.3" cy="100.3" r=".46"/>
<circle cx="245.1" cy="121.9" r=".46"/>
<circle cx="218.4" cy="133.4" r=".46"/>
<circle cx="218.4" cy="121.9" r=".46"/>
<circle cx="198.1" cy="41.9" r=".46"/>
<circle cx="182.9" cy="41.9" r=".46"/>
<circle cx="194.3" cy="97.8" r=".46"/>
</g>
<g font-size="2.8" fill="#840000">
<text x="178" y="190.8">Title:</text>
<text x="187.1" y="190.8">PC8001</text>
<text x="200.6" y="190.8">LCD SC1602</text>
<text x="221.3" y="190.8">BOARD</text>
</g>
<g font-size="2.1" fill="#840000">
<text x="178" y="183.9">Sheet:</text>
<text x="178" y="181.1">KUNI-NET</text>
<text x="185.9" y="183.9">/</text>
<text x="178" y="186.6">File:</text>
<text x="183.8" y="186.6">PC8001-SC1602.kicad_sch</text>
<text x="178" y="196.8">KiCad</text>
<text x="178" y="194">Size:</text>
<text x="184.3" y="194">A4</text>
<text x="185.4" y="196.8">E.D.A.</text>
<text x="193.7" y="196.8">kicad</text>
<text x="200" y="194">Date:</text>
<text x="200.6" y="196.8">(7.0.0-0)</text>
<text x="206.7" y="194">2023-03-11</text>
<text x="263" y="194.2">Rev:</text>
<text x="263" y="196.8">Id: 1/1</text>
<text x="269" y="194.2">2</text>
</g>
<g font-size="1.8" fill="#840000">
<text x="35" y="11.8">1</text>
<text x="85" y="11.8">2</text>
<text x="135" y="11.8">3</text>
<text x="185" y="11.8">4</text>
<text x="235" y="11.8">5</text>
<text x="285" y="11.8">6</text>
<text x="10.4" y="35.8">A</text>
<text x="285.4" y="35.8">A</text>
<text x="10.3" y="85.8">B</text>
<text x="285.3" y="85.8">B</text>
<text x="127.6" y="91.5" transform="rotate(-90 127.6 91.5)">3</text>
<text x="132.7" y="91.5" transform="rotate(-90 132.7 91.5)">5</text>
<text x="135.3" y="91.5" transform="rotate(-90 135.3 91.5)">6</text>
<text x="140.3" y="91.5" transform="rotate(-90 140.3 91.5)">8</text>
<text x="10.3" y="135.8">C</text>
<text x="285.3" y="135.8">C</text>
<text x="10.3" y="185.8">D</text>
<text x="285.3" y="185.8">D</text>
<text x="35" y="199.8">1</text>
<text x="85" y="199.8">2</text>
<text x="135" y="199.8">3</text>
<text x="185" y="199.8">4</text>
<text x="235" y="199.8">5</text>
<text x="285" y="199.8">6</text>
</g>
<g font-size="1.8" fill="#006464">
<text x="245.2" y="17.3">J5</text>
<text x="241.3" y="21.3">1</text>
<text x="250.2" y="21.3">2</text>
<text x="196.7" y="32">VCC</text>
<text x="209.6" y="33.8">J3</text>
<text x="186.7" y="41">RV1</text>
<text x="43" y="44.7">VCC PWR_FLAG</text>
<text x="65.9" y="44.7">VCC</text>
<text x="81.5" y="47.2">PC-8001</text>
<text x="89" y="44.8">J1</text>
<text x="91.4" y="47.2">ext</text>
<text x="95.1" y="47.2">BUS</text>
<text x="164.9" y="42.2">VCC</text>
<text x="184.4" y="45.3">10k</text>
<text x="189" y="45.8" transform="rotate(-90 189 45.8)">2</text>
<text x="245.2" y="44">J4</text>
<text x="161.3" y="50.4">SW1</text>
<text x="39.7" y="59.8">PWR_FLAG GND</text>
<text x="70.3" y="55.5">C1</text>
<text x="70.3" y="57.8">10u</text>
<text x="149.9" y="54.2">LCD LIGHT SW</text>
<text x="181" y="59.8">GND</text>
<text x="165.6" y="64.4">R1</text>
<text x="65.4" y="66.2">GND</text>
<text x="165.6" y="66.7">1k</text>
<text x="245.2" y="68.1">J6</text>
<text x="121.7" y="76.4">VCC</text>
<text x="153.5" y="81.5">VCC</text>
<text x="160" y="82.6">C2</text>
<text x="196.2" y="84">GND</text>
<text x="143.2" y="86">RN1</text>
<text x="143.2" y="88.3">10k</text>
<text x="159.1" y="85">0.1u</text>
<text x="147.3" y="94.8">U1</text>
<text x="155.6" y="94.8">74HC138</text>
<text x="167" y="94.1">GND</text>
<text x="176.9" y="95.4">I/O</text>
<text x="181" y="95.4">ADDR JP</text>
<text x="181.7" y="93.1">J2</text>
<text x="207" y="92.9">74HC04</text>
<text x="148.3" y="98.6">A0</text>
<text x="148.3" y="101.2">A1</text>
<text x="155.8" y="100" transform="rotate(-90 155.8 100)">VCC</text>
<text x="158.9" y="101.2">O1</text>
<text x="158.9" y="98.6">O0</text>
<text x="207.7" y="98.6">U2A</text>
<text x="148.3" y="103.7">A2</text>
<text x="158.9" y="106.2">O3</text>
<text x="158.9" y="103.7">O2</text>
<text x="226.1" y="105.6">74HC04</text>
<text x="252.8" y="105.6">74HC04</text>
<text x="148.3" y="113.9">E2</text>
<text x="148.3" y="111.3">E3</text>
<text x="158.9" y="111.3">O5</text>
<text x="158.9" y="108.8">O4</text>
<text x="158.9" y="113.9">O6</text>
<text x="226.6" y="111.3">U2B</text>
<text x="253.4" y="111.3">U2E</text>
<text x="104.8" y="118.2">GND</text>
<text x="148.3" y="116.4">E1</text>
<text x="155.8" y="117.1" transform="rotate(-90 155.8 117.1)">GND</text>
<text x="158.9" y="116.4">O7</text>
<text x="226.1" y="117">74HC04</text>
<text x="252.8" y="117">74HC04</text>
<text x="177.6" y="122.2">VCCC3</text>
<text x="180.7" y="124.3">0.1u</text>
<text x="226.6" y="122.7">U2C</text>
<text x="253.4" y="122.7">U2F</text>
<text x="226.1" y="128.4">74HC04</text>
<text x="153.1" y="132.2">GND</text>
<text x="188.6" y="136">GND</text>
<text x="226.6" y="134.2">U2D</text>
<text x="175.8" y="143.1">U2G</text>
<text x="179.9" y="138.9" transform="rotate(-90 179.9 138.9)">VCC</text>
<text x="216.6" y="143.6">GND</text>
<text x="243.2" y="143.6">GND</text>
<text x="179.9" y="149.4" transform="rotate(-90 179.9 149.4)">GND</text>
<text x="180.4" y="152">74HC04</text>
<text x="177.2" y="162.7">GND</text>
</g>
<g font-size="1.8" fill="#0f0f0f">
<text x="233.7" y="21.3">GND</text>
<text x="233.7" y="23.9">VEE</text>
<text x="254" y="23.9">A0</text>
<text x="254" y="21.3">VCC</text>
<text x="233.7" y="28.9">D0</text>
<text x="233.7" y="26.4">A1</text>
<text x="254" y="26.4">LCDSEL</text>
<text x="254" y="28.9">D1</text>
<text x="233.7" y="31.5">D2</text>
<text x="233.7" y="34">D4</text>
<text x="254" y="31.5">D3</text>
<text x="254" y="34">D5</text>
<text x="200.7" y="39.1">GND 1</text>
<text x="200.7" y="41.6">VCC</text>
<text x="233.7" y="36.6">D6</text>
<text x="254" y="36.6">D7</text>
<text x="195.6" y="46.7">A0</text>
<text x="200.7" y="44.2">VEE</text>
<text x="233.7" y="48">D0</text>
<text x="254" y="48">D1</text>
<text x="74.9" y="49.3">VCC</text>
<text x="74.9" y="51.8">D0</text>
<text x="195.6" y="49.3">A1</text>
<text x="195.6" y="51.8">LCDSEL</text>
<text x="233.7" y="50.5">D2</text>
<text x="233.7" y="53.1">D4</text>
<text x="254" y="50.5">D3</text>
<text x="254" y="53.1">D5</text>
<text x="74.9" y="54.3">D1</text>
<text x="74.9" y="59.4">D3</text>
<text x="74.9" y="56.9">D2</text>
<text x="191.8" y="54.3">D0</text>
<text x="191.8" y="56.9">D1</text>
<text x="191.8" y="59.4">D2</text>
<text x="233.7" y="55.6">D6</text>
<text x="254" y="55.6">D7</text>
<text x="74.9" y="62">D4</text>
<text x="74.9" y="64.5">D5</text>
<text x="99.1" y="64.5">~{INT}</text>
<text x="191.8" y="62">D3</text>
<text x="191.8" y="64.5">D4</text>
<text x="233.7" y="63.2">VCC</text>
<text x="254" y="63.2">GND</text>
<text x="74.9" y="69.6">D7</text>
<text x="74.9" y="67">D6</text>
<text x="99.1" y="67">~{NMI}</text>
<text x="191.8" y="69.6">D6</text>
<text x="191.8" y="67">D5</text>
<text x="74.9" y="72.1">A0</text>
<text x="74.9" y="77.2">A2</text>
<text x="74.9" y="74.7">A1</text>
<text x="99.1" y="77.2">A10</text>
<text x="99.1" y="74.7">A9</text>
<text x="99.1" y="72.1">A8</text>
<text x="191.8" y="72.1">D7</text>
<text x="233.7" y="72.1">A0</text>
<text x="254" y="72.1">A1</text>
<text x="74.9" y="82.3">A4</text>
<text x="74.9" y="79.7">A3</text>
<text x="99.1" y="82.3">A12</text>
<text x="99.1" y="79.7">A11</text>
<text x="74.9" y="87.4">A6</text>
<text x="74.9" y="84.8">A5</text>
<text x="74.9" y="89.9">A7</text>
<text x="99.1" y="84.8">A13</text>
<text x="99.1" y="87.4">A14</text>
<text x="99.1" y="89.9">A15</text>
<text x="233.7" y="87.4">VCC</text>
<text x="254" y="87.4">GND</text>
<text x="74.9" y="95">~{WR}</text>
<text x="74.9" y="92.4">~{RD}</text>
<text x="74.9" y="100.1">~{IOREQ}</text>
<text x="74.9" y="97.5">~{MREQ}</text>
<text x="99.1" y="97.5">~{WE}</text>
<text x="99.1" y="100.1">~{MUX}</text>
<text x="123.2" y="97.5">A6</text>
<text x="123.2" y="100.1">A5</text>
<text x="170.2" y="97.5">$80</text>
<text x="170.2" y="100.1">$90</text>
<text x="195.6" y="97.5">~{LCDSEL}1</text>
<text x="219.7" y="97.5">LCDSEL</text>
<text x="74.9" y="102.6">~{RFSH}</text>
<text x="74.9" y="107.7">SCLOCK</text>
<text x="74.9" y="105.1">~{M1}</text>
<text x="99.1" y="107.7">GND</text>
<text x="123.2" y="102.6">A4</text>
<text x="170.2" y="107.7">$C0</text>
<text x="170.2" y="105.1">$B0</text>
<text x="170.2" y="102.6">$A0</text>
<text x="74.9" y="110.2">CLK</text>
<text x="99.1" y="110.2">GND</text>
<text x="123.2" y="110.2">A7</text>
<text x="170.2" y="112.8">$E0</text>
<text x="170.2" y="110.2">$D0</text>
<text x="170.2" y="115.3">$F0</text>
</g>
<g font-size="1.8" fill="#a90000">
<text x="241.3" y="23.9">3</text>
<text x="250.2" y="23.9">4</text>
<text x="241.3" y="26.4">5</text>
<text x="241.3" y="29">7</text>
<text x="250.2" y="26.4">6</text>
<text x="250.2" y="29">8</text>
<text x="240.7" y="34">11</text>
<text x="241.3" y="31.5">9</text>
<text x="249.6" y="31.5">10</text>
<text x="249.6" y="34">12</text>
<text x="185.4" y="41.7">3</text>
<text x="191.7" y="41.7">1</text>
<text x="205.7" y="41.7">2</text>
<text x="240.7" y="36.6">13</text>
<text x="249.6" y="36.6">14</text>
<text x="205.7" y="44.2">3</text>
<text x="205.7" y="46.7">4</text>
<text x="85.1" y="49.3">1</text>
<text x="85.1" y="51.8">3</text>
<text x="93.9" y="49.3">2</text>
<text x="93.9" y="51.8">4</text>
<text x="168.3" y="50.2" transform="rotate(-90 168.3 50.2)">2</text>
<text x="205.7" y="49.3">5</text>
<text x="205.7" y="51.8">6</text>
<text x="241.3" y="48">1</text>
<text x="241.3" y="50.5">3</text>
<text x="241.3" y="53.1">5</text>
<text x="250.2" y="48">2</text>
<text x="250.2" y="50.5">4</text>
<text x="250.2" y="53.1">6</text>
<text x="85.1" y="54.4">5</text>
<text x="85.1" y="56.9">7</text>
<text x="85.1" y="59.4">9</text>
<text x="93.3" y="59.4">10</text>
<text x="93.9" y="54.4">6</text>
<text x="93.9" y="56.9">8</text>
<text x="165.7" y="57.8" transform="rotate(-90 165.7 57.8)">3</text>
<text x="170.8" y="57.8" transform="rotate(-90 170.8 57.8)">1</text>
<text x="205.7" y="54.4">7</text>
<text x="205.7" y="56.9">8</text>
<text x="205.7" y="59.4">9</text>
<text x="241.3" y="55.6">7</text>
<text x="241.3" y="58.2">9</text>
<text x="249.6" y="58.2">10</text>
<text x="250.2" y="55.6">8</text>
<text x="84.5" y="62">11</text>
<text x="84.5" y="64.5">13</text>
<text x="93.3" y="62">12</text>
<text x="93.3" y="64.5">14</text>
<text x="205.1" y="62">10</text>
<text x="205.1" y="64.5">11</text>
<text x="240.7" y="60.7">11</text>
<text x="240.7" y="63.2">13</text>
<text x="249.6" y="60.7">12</text>
<text x="249.6" y="63.2">14</text>
<text x="84.5" y="67.1">15</text>
<text x="84.5" y="69.6">17</text>
<text x="93.3" y="67.1">16</text>
<text x="93.3" y="69.6">18</text>
<text x="205.1" y="67.1">12</text>
<text x="205.1" y="69.6">13</text>
<text x="84.5" y="72.1">19</text>
<text x="84.5" y="74.7">21</text>
<text x="84.5" y="77.2">23</text>
<text x="93.3" y="72.1">20</text>
<text x="93.3" y="74.7">22</text>
<text x="93.3" y="77.2">24</text>
<text x="205.1" y="72.1">14</text>
<text x="205.1" y="74.7">15</text>
<text x="205.1" y="77.2">16</text>
<text x="241.3" y="72.1">1</text>
<text x="241.3" y="74.7">3</text>
<text x="241.3" y="77.2">5</text>
<text x="250.2" y="72.1">2</text>
<text x="250.2" y="74.7">4</text>
<text x="250.2" y="77.2">6</text>
<text x="84.5" y="79.8">25</text>
<text x="84.5" y="82.3">27</text>
<text x="93.3" y="79.8">26</text>
<text x="93.3" y="82.3">28</text>
<text x="125.1" y="83.2" transform="rotate(-90 125.1 83.2)">1</text>
<text x="241.3" y="79.8">7</text>
<text x="241.3" y="82.3">9</text>
<text x="249.6" y="82.3">10</text>
<text x="250.2" y="79.8">8</text>
<text x="84.5" y="84.8">29</text>
<text x="84.5" y="87.4">31</text>
<text x="84.5" y="89.9">33</text>
<text x="93.3" y="84.8">30</text>
<text x="93.3" y="87.4">32</text>
<text x="93.3" y="89.9">34</text>
<text x="240.7" y="84.8">11</text>
<text x="240.7" y="87.4">13</text>
<text x="249.6" y="84.8">12</text>
<text x="249.6" y="87.4">14</text>
<text x="84.5" y="92.5">35</text>
<text x="84.5" y="95">37</text>
<text x="93.3" y="92.5">36</text>
<text x="93.3" y="95">38</text>
<text x="125.1" y="91.5" transform="rotate(-90 125.1 91.5)">2</text>
<text x="130.2" y="91.5" transform="rotate(-90 130.2 91.5)">4</text>
<text x="137.8" y="91.5" transform="rotate(-90 137.8 91.5)">7</text>
<text x="142.9" y="91.5" transform="rotate(-90 142.9 91.5)">9</text>
<text x="154.7" y="94" transform="rotate(-90 154.7 94)">16</text>
<text x="84.5" y="97.5">39</text>
<text x="84.5" y="100.1">41</text>
<text x="93.3" y="97.5">40</text>
<text x="93.3" y="100.1">42</text>
<text x="144.1" y="97.5">1</text>
<text x="144.1" y="100.1">2</text>
<text x="163.8" y="100.1">14</text>
<text x="163.8" y="97.5">15</text>
<text x="177.8" y="97.5">1</text>
<text x="177.8" y="100.1">3</text>
<text x="186.7" y="97.5">2</text>
<text x="186.7" y="100.1">4</text>
<text x="215.9" y="97.5">2</text>
<text x="84.5" y="102.6">43</text>
<text x="84.5" y="105.2">45</text>
<text x="84.5" y="107.7">47</text>
<text x="93.3" y="102.6">44</text>
<text x="93.3" y="105.2">46</text>
<text x="93.3" y="107.7">48</text>
<text x="144.1" y="102.6">3</text>
<text x="163.8" y="107.7">11</text>
<text x="163.8" y="105.2">12</text>
<text x="163.8" y="102.6">13</text>
<text x="177.8" y="102.6">5</text>
<text x="177.8" y="105.2">7</text>
<text x="177.8" y="107.7">9</text>
<text x="186.1" y="107.7">10</text>
<text x="186.7" y="102.6">6</text>
<text x="186.7" y="105.2">8</text>
<text x="84.5" y="110.2">49</text>
<text x="93.3" y="110.2">50</text>
<text x="144.1" y="112.8">5</text>
<text x="144.1" y="110.2">6</text>
<text x="163.8" y="110.2">10</text>
<text x="164.4" y="112.8">9</text>
<text x="177.2" y="110.2">11</text>
<text x="177.2" y="112.8">13</text>
<text x="186.1" y="110.2">12</text>
<text x="186.1" y="112.8">14</text>
<text x="223.5" y="110.2">3</text>
<text x="234.9" y="110.2">4</text>
<text x="249.6" y="110.2">11</text>
<text x="261" y="110.2">10</text>
<text x="144.1" y="115.3">4</text>
<text x="164.4" y="115.3">7</text>
<text x="177.2" y="115.3">15</text>
<text x="186.1" y="115.3">16</text>
<text x="154.7" y="121.3" transform="rotate(-90 154.7 121.3)">8</text>
<text x="223.5" y="121.7">5</text>
<text x="234.9" y="121.7">6</text>
<text x="249.6" y="121.7">13</text>
<text x="261" y="121.7">12</text>
<text x="178.8" y="133.4" transform="rotate(-90 178.8 133.4)">14</text>
<text x="223.5" y="133.1">9</text>
<text x="234.9" y="133.1">8</text>
<text x="178.8" y="153.1" transform="rotate(-90 178.8 153.1)">7</text>
</g>
<g font-size="1.8" fill="#0000c2">
<text x="212.1" y="39.4">VSS</text>
<text x="212.1" y="41.9">VDD</text>
<text x="212.1" y="44.5">VO</text>
<text x="212.1" y="47">RS</text>
<text x="212.1" y="49.5">R~{W}</text>
<text x="212.1" y="52.1">E</text>
<text x="212.1" y="57.2">D1</text>
<text x="212.1" y="54.6">D0</text>
<text x="212.1" y="59.7">D2</text>
<text x="212.1" y="64.8">D4</text>
<text x="212.1" y="62.2">D3</text>
<text x="212.1" y="67.3">D5</text>
<text x="212.1" y="69.9">D6</text>
<text x="212.1" y="74.9">A</text>
<text x="212.1" y="77.5">K</text>
<text x="212.1" y="72.4">D7</text>
</g>
<g font-size="1.8" fill="#000084">
<text x="97.8" y="56.9">~{ROMDS1}</text>
<text x="97.8" y="59.4">~{ROMDS2}</text>
<text x="97.8" y="54.3">~{ROMDS0}</text>
<text x="97.8" y="62">~{ROMDS3}</text>
<text x="99.1" y="69.6">~{EXTON}</text>
<text x="99.1" y="92.4">~{RESET}</text>
<text x="99.1" y="95">~{WAIT}</text>
<text x="99.1" y="102.6">~{RAS0}</text>
<text x="99.1" y="105.1">~{RAS1}</text>
</g>
<text font-size="1.8" fill="#009600" x="123.2" y="112.8">~{IOREQ}</text>
</svg>
